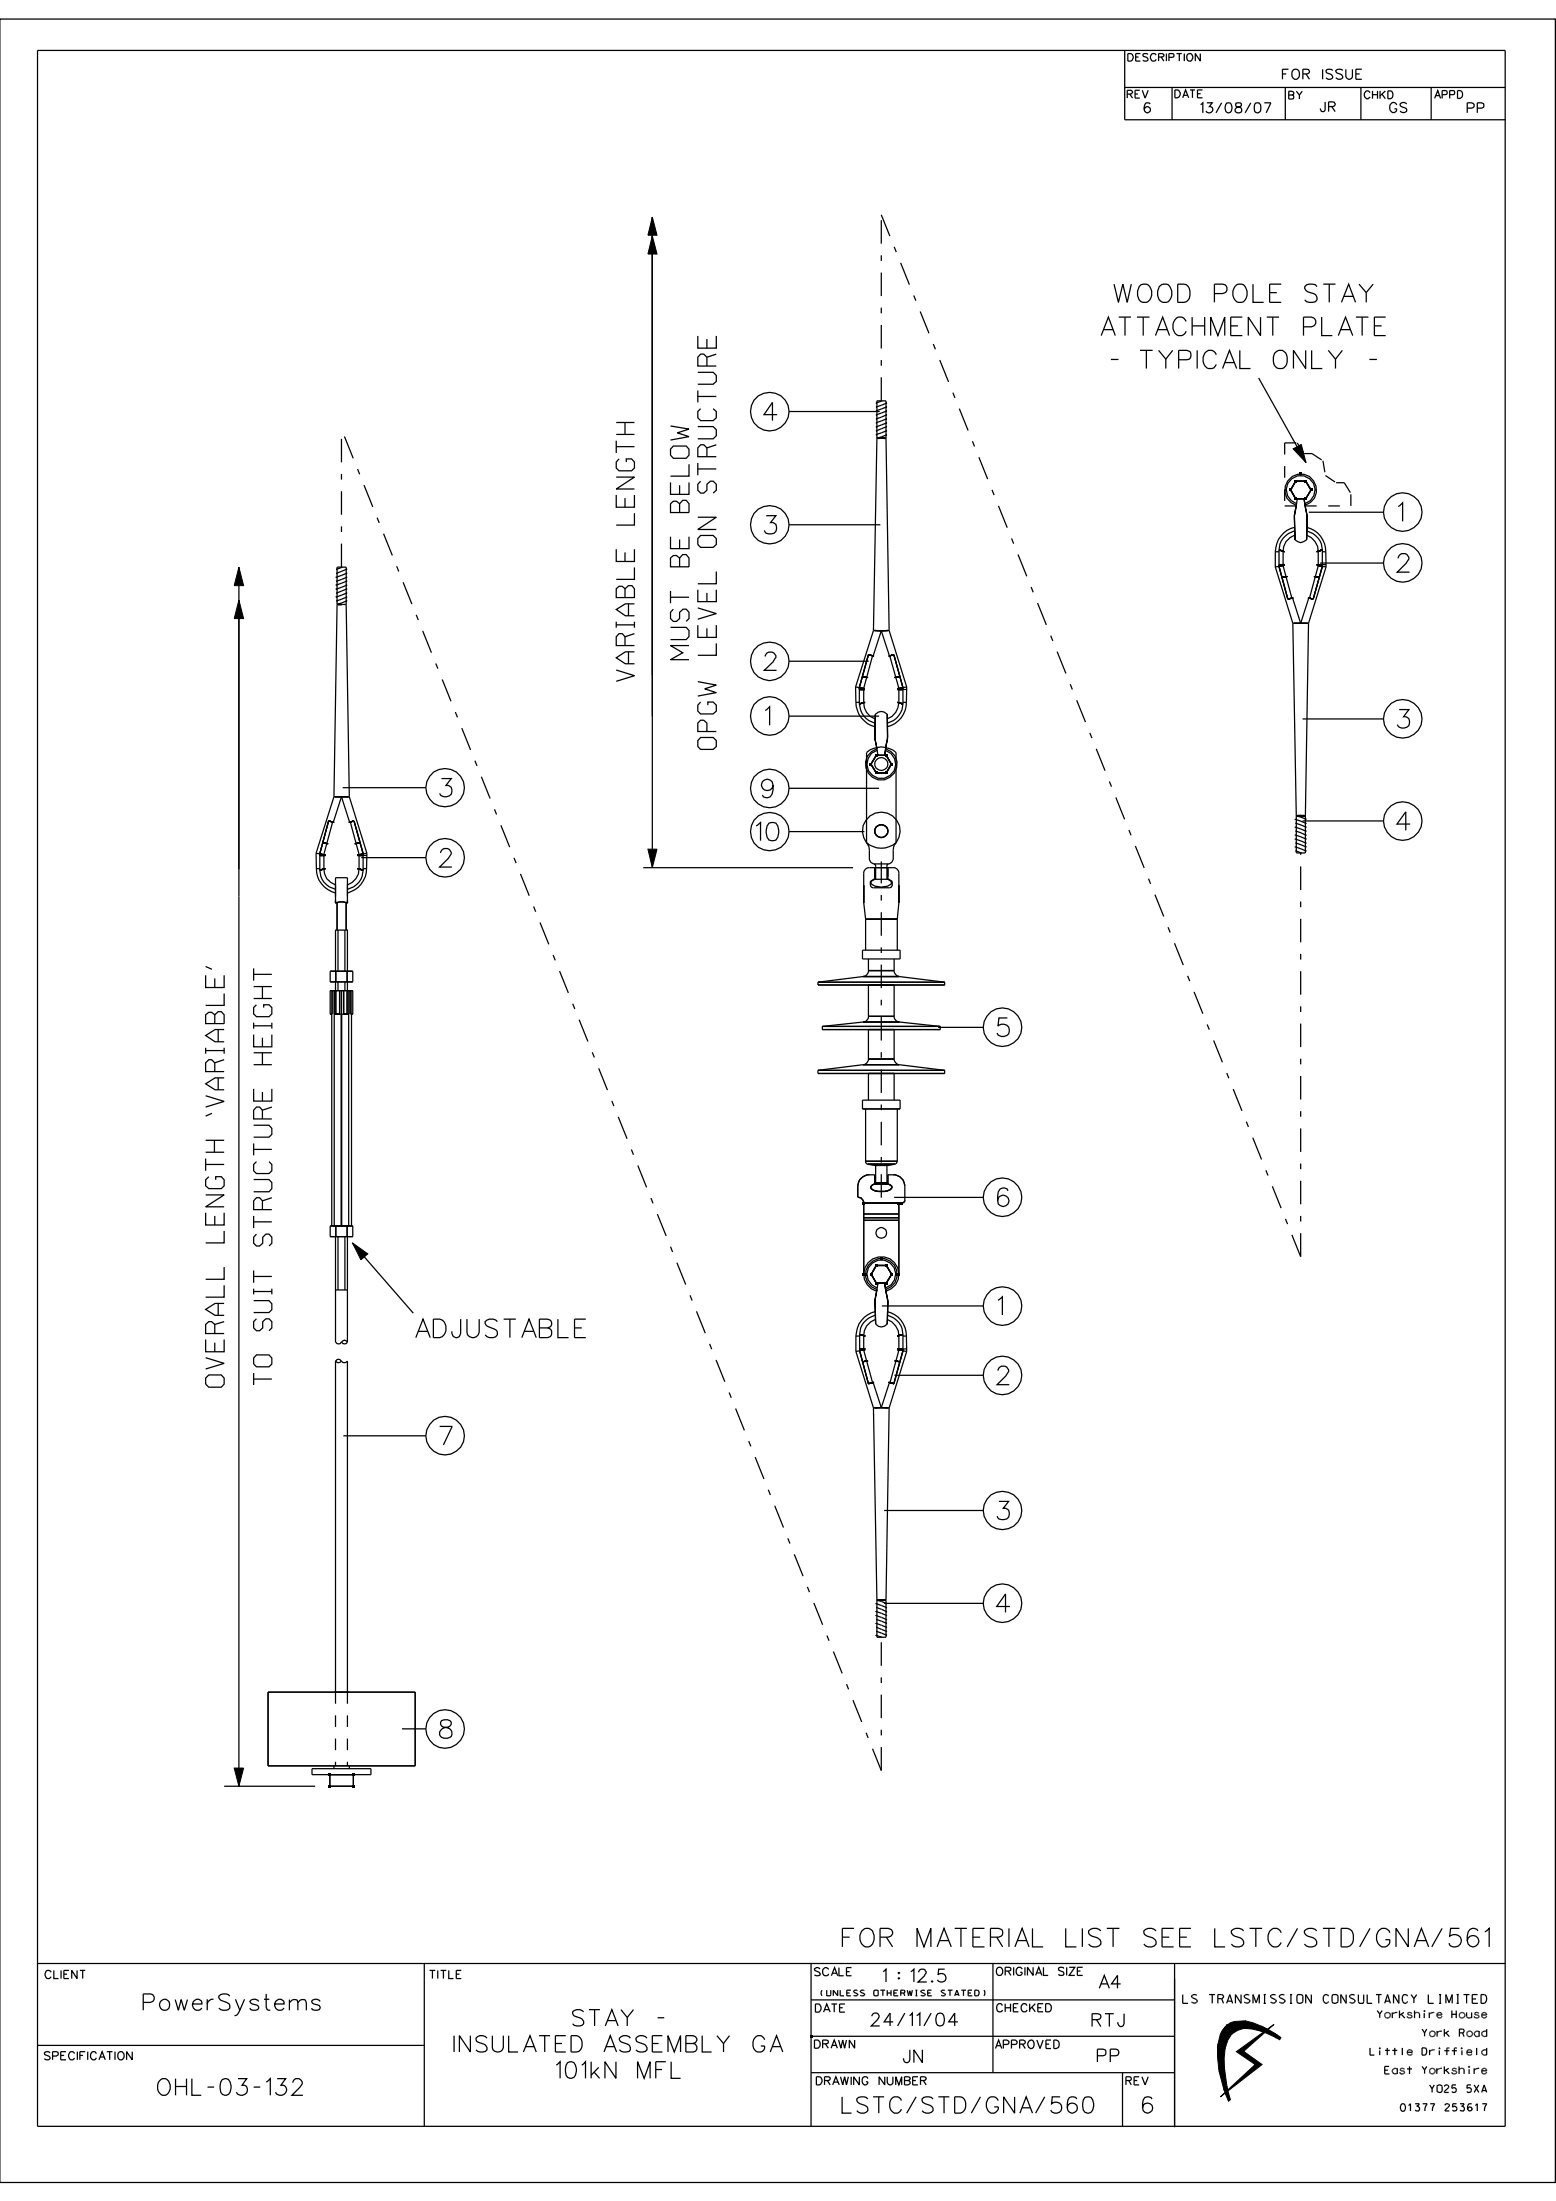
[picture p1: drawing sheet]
<svg xmlns="http://www.w3.org/2000/svg" width="210mm" height="297mm" viewBox="0 0 210 297" stroke-linecap="round" stroke-linejoin="round" font-family="sans-serif">
<g fill="none" stroke="#000" stroke-width=".17">
<path d="M0 2.6h209.9v291.9h-209.9zM5.1 6.8h198v280.1h-198zM151.8 11.8h51.3M151.8 6.8v9.4h51.3M158.2 11.8v4.4M173.5 11.8v4.4M173.9 12.8l.7 .1v.4l-.2 .1h-.5v-1.1h.5l.2 .1v.3l-.2 .1M174.9 12.3l.5 .5v.6M175.8 12.3l-.4 .5M183.7 11.8v4.4M193.2 11.8v4.4M198 14.6l.8-.1 .2-.4-.4-.2h-.6v1.3"/>
<path d="M199.4 14.6l.7-.1a.37 .37 0 0 0 .1-.5l-.2-.1h-.6v1.3M88 29.3v87.8M106.5 55.5h12.2M118.3 59.1h1.3M118.3 59.1l-.4 26M118.3 59.1v-5h1.3v5M118.6 59.2h.8M119.1 54.1l-.9 .3h.1M119.6 58.1h.1l-1.5 .6h.1M119.6 57.6h.1l-1.5 .6h.1M119.6 57.1h.1l-1.5 .5h.1M119.6 56.5h.1l-1.5 .6h.1"/>
<path d="M119.6 56h.1l-1.5 .5h.1M119.6 55.4h.1l-1.5 .6h.1M119.6 54.9h.1l-1.5 .5 .1 .1M119.6 54.4h.1l-1.5 .5h.1M119.6 58.7h.1l-1.4 .4M119.6 59.1l.4 26M169.9 51l6.4 11.4M32.2 76.5v164.5M46.2 76.5l-.8 .3h.1M46.7 80h.1l-1.4 .5 .1 .1M46.7 79.4h.1l-1.4 .6h.1M46.7 78.9h.1l-1.4 .6h.1"/>
<path d="M46.7 78.4h.1l-1.4 .5 .1 .1M46.7 77.9h.1l-1.4 .5h.1M46.7 77.3h.1l-1.4 .6h.1M46.7 76.8h.1l-1.4 .6h.1M106.5 70.8h12.3M172.1 74.5h.5M172.1 74.5v2M172.1 76.5l2.4 7.6M172.6 74.2l.8 .3zM172.6 76.2h.8zM172.6 76.2l1.2 4.6M172.6 76.4l.8-.1z"/>
<path d="M172.6 76.4l-.5 .1M173 77.9l.8-.1zM173.4 66.1h.2M173.4 74.5h.1M174.7 72.2a2.25 2.25 0 0 0-1.5 2.2v2l1.2 4.3M174.7 71.2a3.4 3.4 0 0 0-2.6 3.3M174.7 71.6a2.73 2.73 0 0 0-2.1 2.6v2M174.8 72.8a1 1 0 0 0 1.5 0M174.9 64.9h1.3l.7 1.2-.7 1.2h-1.3l-.7-1.2zM175 68a1.95 1.95 0 0 1-1-3 1.95 1.95 0 0 1 3.1 0 1.95 1.95 0 0 1-1 3M175.1 67.3l-.4 2.3 .1 3.2-.1-3.3 .2-1.3a2.15 2.15 0 0 1-1.1-3.3 2.15 2.15 0 0 1 3.5 0 2.15 2.15 0 0 1-1.2 3.3M175.5 64v.2"/>
<path d="M176 67.3l.4 2.3-.1 3.2a12.8 12.8 0 0 0-.2-4.8zM176.3 72.2a2.4 2.4 0 0 1 1.6 2.2v2l-1.2 4.3M176.3 71.2a3.3 3.3 0 0 1 2.6 3.3M176.3 71.6a2.73 2.73 0 0 1 2.2 2.6v2M176.6 69.1h10.1M177.3 77.8l.7 .1zM177.5 66.1h.2M177.7 74.5l.8-.3zM177.7 76.2h.8zM177.7 76.3l.8 .1zM177.7 74.5h.1M178.2 76h8.5"/>
<path d="M178.5 76.2l-1.3 4.6M178.5 74.5h.4M178.5 76.2h.5M178.5 76.4l.5 .1M178.9 74.5l.1 2M179 76.5l-2.4 7.6M45.5 81.6v-5.1h1.2v5.1M45.5 81.6h1.2M45.5 81.6l-.4 25.9M46.7 80.5h.1l-1.4 .6h.1M46.7 81.1h.1l-1.3 .5M46.7 81.6l.4 25.9"/>
<path d="M106.5 89.2h10.7M106.5 96.6h12.1M115.5 92.7v2.1M115.5 92.7l.5 .1M115.5 94.8a3.4 3.4 0 0 0 2.6 3.3M115.5 94.8h.5M116 95l.7-.2zM116 93h.7zM116 92.9h.7zM116 93v2a2.84 2.84 0 0 0 2.1 2.6M116.4 91.3l.8 .1zM116.7 94.8h.1"/>
<path d="M117.2 88.3l-1.2 4.7M117.2 88.3l.8 .3zM117.8 88.5l-1.2 4.4v1.9a2.25 2.25 0 0 0 1.5 2.2M117.9 85.1l-2.4 7.6M117.9 85.1h1M118 85.1h.9M118.1 85.1h.8M118.1 96.4a1.04 1.04 0 0 1 1.6 0M118.9 85.1h.1M118.9 85.1l-1.1 3.4M118.9 85.1l1.1 3.4M119.7 96.4l.1 3.2-.4 2.3 .1-.6a12.8 12.8 0 0 0 .2-4.9z"/>
<path d="M119.9 85.1h-1M119.9 88.6l.7-.3zM120 85.1l2.4 7.6M120 85.1h-1.1M120.1 88.5l1.2 4.4a5.4 5.4 0 0 1-.4 3.2l-.5 .6-.7 .3M120.6 88.3l1.3 4.7M120.7 91.4l.7-.1zM121.1 94.8l.8 .2zM121.1 93h.8zM121.1 92.9h.8zM121.1 94.8h.1M121.9 93v2a2.84 2.84 0 0 1-2.2 2.6"/>
<path d="M121.9 94.8h.4M121.9 93h.5M122.3 94.8a3.3 3.3 0 0 1-2.6 3.3M122.4 92.7l-.1 2.1M122.4 92.7l-.5 .1M173.8 80.8l.8-.1zM174.4 80.7l1.1 3.4M174.5 84.1h2.1M174.5 84.1l.4 26M175.5 84.1h.1M175.8 97h10.9M176.5 80.7l.7 .1z"/>
<path d="M176.6 84.1l-.4 26M176.6 80.7l-1.1 3.4M42.7 115.1v2.1M42.7 115.1l.5 .1M42.7 117.2a3.4 3.4 0 0 0 2.6 3.3M42.7 117.2h.5M43.2 117.4l.7-.2zM43.2 115.4h.7zM43.2 115.3h.7zM43.2 115.4v2a2.64 2.64 0 0 0 2.1 2.6M43.5 113.7l.8 .2zM43.9 117.2h.1"/>
<path d="M44.3 110.8l-1.1 4.6M44.3 110.8l.8 .2zM44.9 110.9l-1.2 4.4a6 6 0 0 0 .4 3.3l.5 .5 .7 .3M45 110.9l1.1-3.4 1.1 3.4M45.1 107.5l-2.4 7.6M45.1 107.5h2M46.3 106.3h11.2M47.1 111l.7-.2zM47.1 107.5l2.4 7.6M47.3 110.9l1.2 4.4v2a2.29 2.29 0 0 1-1.6 2.1M47.8 110.8l1.2 4.6M47.9 113.9l.7-.2z"/>
<path d="M48.2 117.2l.8 .2zM48.2 115.4h.8zM48.2 115.3h.8zM48.2 117.2h.1M48.8 115.7h8.7M49 115.4v2a2.64 2.64 0 0 1-2.1 2.6M49 117.2h.5M49 115.4h.5M49.5 117.2a3.4 3.4 0 0 1-2.6 3.3M49.5 115.1v2.1M49.5 115.1l-.5 .1M86.8 117.1h28.3"/>
<path d="M106.5 106.4h12.1M106.5 112.2h10.2M117 101.5a2.98 2.98 0 0 1 3.9 0v12.2a2.98 2.98 0 0 1-3.9 0zM117.4 110.1a2.58 2.58 0 0 1 3.5 .4 2.58 2.58 0 0 1-.2 3.6l-.2 .5v1.2a.74 .74 0 0 1-.8 .8h-1.6a.74 .74 0 0 1-.8-.8v-1a1.35 1.35 0 0 0-.3-1.1 2.57 2.57 0 0 1 .4-3.6zM118 116.6l.2 .2v1.8l-.7 .3 .1 .4a2.38 2.38 0 0 0 2.7 0v-.4l-.6-.3v-1.9l.2-.1M118.1 117.1v1.5l-.6 .3v.5a.44 .44 0 0 0 .4 .4h2.4l.1-.3v-.6l-.6-.3v-1.5M118.1 118.6h1.7M118.3 101.9h1.3l.7 1.2-.7 1.2h-1.3l-.8-1.2zM118.4 101.3a1.95 1.95 0 0 0-1 2.9 1.95 1.95 0 0 0 3.1 0 1.95 1.95 0 0 0-1-2.9M119.5 101a2.16 2.16 0 0 1 1.2 3.4 2.16 2.16 0 0 1-3.5 0 2.16 2.16 0 0 1 1.1-3.4l-.2-1.3v-3.3v3.2l.4 2.3M174.9 110.5v.1l1.4 .5h-.1M174.9 111.1l1.4 .5h-.1"/>
<path d="M174.9 111.6l1.4 .6h-.1M174.9 112.1l1.4 .6h-.1M174.9 112.6v.1l1.4 .5h-.1M174.9 113.2l1.4 .6h-.1M174.9 113.7l1.4 .6h-.1M174.9 114.2v.1l1.4 .5h-.1M174.9 114.8l.7 .3M174.9 110.1l1.4 .5h-.1M174.9 110.1v5h1.3v-5M175.1 110.1h.9M175.5 110.1h-.5M175.5 110.1h-.3"/>
<path d="M175.5 110.1h-.4M175.5 110.1h-.6M175.5 110.1h.7M175.5 110.1h.5M175.8 110.8h10.9M44.6 131.1h3v1.4h-3zM44.8 136.9v28.5M44.8 133.7v3.2h-.2v-3.2h3v3.2h-.2v-3.2M45.1 133.7v31.7M45.2 125.5h1.8M45.3 121.9l.5-.2h.5l.6 .2M45.3 121.9a1.95 1.95 0 0 1 1.6 0"/>
<path d="M45.3 121.9v-3.5h1.6v3.5M45.3 125.5v5.6M45.3 132.5v1.2M45.3 131.1v1.4M45.3 133.7v3.2M45.5 121.8v3.7M45.6 125.5v5.6M45.6 132.5v1.2M45.8 133.7v3.2M46.1 133.7v31.7M46.4 133.7v3.2M46.6 125.5v5.6"/>
<path d="M46.6 132.5v1.2M46.7 121.8v3.7M46.8 131.1v1.4M46.8 133.7v3.2M46.9 125.5v5.6M46.9 132.5v1.2M47.1 136.9v28.5M47.1 133.7v3.2h-2M47.4 136.9v28.5M110.4 132.5v.4h17.1v-.4M110.4 132.5h17.1M111 138.5v.4h15.9v-.4"/>
<path d="M111 138.5h15.9M116.4 128.2h5.1v1.2h-5.1zM116.5 137.9h4.9M116.5 137.9l-5.5 .6M116.5 131.8h4.9M116.5 131.8l-6.1 .7M116.8 124h4.3M117.2 137.1a.8 .8 0 0 1-.7 .8M117.2 131a.8 .8 0 0 1-.7 .8M117.2 129.4v1.6M117.2 132.9v4.2M117.2 138.9v4"/>
<path d="M117.2 137.1h3.5M117.2 131h3.5M120.7 137.1a.8 .8 0 0 0 .7 .8M120.7 131a.81 .81 0 0 0 .7 .8M120.7 129.4v1.6M120.7 132.9v4.2M120.7 138.9v4M121.1 124l.2-2.2v-3.9a.74 .74 0 0 0-.8-.8h-3.2a.73 .73 0 0 0-.7 .8v3.9l.2 2.2v4.2M121.1 124v4.2M121.4 131.8l6.1 .7M121.4 137.9l5.5 .6M126.6 138.6h6.1"/>
<path d="M110.4 144.4v.5h17.1v-.5M110.4 144.4h17.1M116.4 148.5h5.1v1.1h-5.1zM116.5 143.7h4.9M116.5 143.7l-6.1 .7M116.8 156.7l.1 .2 .2 .2M116.8 156.7h4.3M116.8 149.6v7.1M117.1 157.1l.8 .2h2.1l.8-.2M117.1 157.1h3.7M117.2 142.9a.8 .8 0 0 1-.7 .8M117.2 142.9h3.5"/>
<path d="M117.2 144.9v3.6M118.1 159.8v-1.3a1.86 1.86 0 0 0-2.2 1l-.1 .6v1.4a.88 .88 0 0 1 .8 .8M118.1 159.8l-.3 .1-.3 .3a1.24 1.24 0 0 0 1.4 .6 1.44 1.44 0 0 0 1.5-.6l-.1-.1-.5-.3M118.1 159.8h1.7M118.2 159.6l-.1 .2M118.2 159.6h1.5M118.2 157.3v2.3M119.7 159.6l.1 .2M119.7 157.3v2.3M119.8 159.8v-1.3a1.86 1.86 0 0 1 2.2 1l.1 .6v1.9l-.3 .3h-5.2M120.7 142.9a.81 .81 0 0 0 .7 .8M120.7 144.9v3.6"/>
<path d="M121.1 156.7l-.1 .2-.2 .2M121.1 149.6v7.1M121.4 143.7l6.1 .7M44.6 165.4h3v1.5h-3zM45.3 166.9v14.2l.2 .2h.2h.2l.2-.2M45.3 174.1h1.6M45.3 165.4v1.5M45.6 166.9v7.2M46.6 166.9v7.2M46.8 165.4v1.5M46.9 166.9v14.2M47.5 167.7l8.3 9.5"/>
<path d="M116.6 162.3v9.6M116.6 164.7h4.7M116.6 164.3h4.7M116.6 163.8h4.7M116.8 171.9h.2M118.1 178a2.25 2.25 0 0 0-1.5 2.2v2l1.2 4.4M118.1 177a3.4 3.4 0 0 0-2.6 3.3M118.1 177.5a2.73 2.73 0 0 0-2.1 2.6v1.9M118.2 178.7a1 1 0 0 0 1.5 0M118.3 170.8h1.3l.7 1.1-.7 1.2h-1.3l-.7-1.2zM118.3 174.2a2.37 2.37 0 0 1-1.3-3.6 2.37 2.37 0 0 1 3.9 0 2.37 2.37 0 0 1-1.3 3.6M118.4 173.8a1.95 1.95 0 0 1-1-3 1.95 1.95 0 0 1 3.1 0 1.95 1.95 0 0 1-1 3"/>
<path d="M118.5 173.1l-.4 2.4 .1 3.2-.1-3.4 .2-1.3a2.15 2.15 0 0 1-1.1-3.3 2.15 2.15 0 0 1 3.5 0 2.15 2.15 0 0 1-1.2 3.3M118.9 169.8v.2M119 176.2h13.7M119.4 173.1l.1 .7a12.8 12.8 0 0 1 .2 4.9l.1-3.2zM119.7 178a2.4 2.4 0 0 1 1.6 2.2v2l-1.2 4.4M119.7 177a3.3 3.3 0 0 1 2.6 3.3M119.7 177.5a2.73 2.73 0 0 1 2.2 2.6v1.9M120.7 161.6h12M120.9 171.9h.2M121.3 162.3v9.6M136 160.7a.7 .7 0 0 0-1-.3 2.54 2.54 0 0 0-.3 2.1 .78 .78 0 0 0 1.2 .1 .78 .78 0 0 0 0-1.1 .78 .78 0 0 0-1.2 .1l-.1 .4M45.3 183.7a.49 .49 0 0 0 .8 0"/>
<path d="M45.3 183.7l.4-.3 .2 .1 .2 .2M45.3 183.7v44.6M46.1 181.1l.2 .2h.2h.2l.2-.2M46.1 181.1l.4-.3 .4 .3M46.1 183.7a.49 .49 0 0 0 .8 0v44.6M46.3 193.7h11.2M115.5 180.3h.5M115.5 180.3v2.1M115.5 182.4l2.4 7.6M116 180.1l.8 .2zM116 182h.8zM116 182l1.2 4.7"/>
<path d="M116 182.2l.8-.1zM116 182.3l-.5 .1M116.4 183.8l.8-.2zM116.8 180.3h.1M117.2 186.7l.8-.2zM117.8 186.6l1.1 3.3M117.9 190l.4 25.9M118.9 189.9v.1M118.9 189.9h.1M118.9 189.9l-.9 .1M118.9 189.9l-.8 .1M118.9 189.9l-1 .1"/>
<path d="M118.9 189.9l1 .1M118.9 189.9l.9 .1M118.9 189.9l1.1 .1M119.9 186.5l.7 .2zM120 190l-.4 25.9M120 186.6l-1.1 3.3M120.7 183.6l.7 .2zM120.7 185.6h12M121.1 180.3l.8-.2zM121.1 182h.8zM121.1 182.1l.8 .1zM121.1 180.3h.1"/>
<path d="M121.9 182l-1.3 4.7M121.9 180.3h.4M121.9 182h.5M121.9 182.3l.5 .1M122.3 180.3l.1 2.1M122.4 182.4l-2.4 7.6M118.3 216.4l1.4 .5h-.1M118.3 216.9l1.4 .6h-.1M118.3 217.4v.1l1.4 .5h-.1M118.3 218l1.4 .6h-.1M118.3 218.5l1.4 .6h-.1M118.3 219v.1l1.4 .5h-.1"/>
<path d="M118.3 219.6l1.4 .6h-.1M118.3 215.9l1.4 .5h-.1M118.3 215.9h1.3M118.3 215.9v5h1.3v-5M118.6 215.9h.8M119.3 203.8h13.4M119.3 216.4h13.4M36.2 228.3h19.8v10h-19.8zM42.1 238.7h8v.8h-8zM44.5 239.5v1.5h3.2v-1.5M45.1 238.3v.4M47.1 238.3v.4"/>
<path d="M54.3 233.3h3.2M118.3 220.1l1.4 .6h-.1M118.3 220.6v.1l.7 .2M30.3 241h12.2M5.1 276h52.2M5.1 265h198M57.3 265v21.9M109.5 274.8h49M109.5 269.9h49M109.5 279.7h49M109.5 265v21.9M134 265v14.7"/>
<path d="M151.5 279.7v7.2M158.5 265v22.1"/>
<circle cx="103.9" cy="55.5" r="2.61"/>
<circle cx="103.9" cy="70.8" r="2.61"/>
<circle cx="189.3" cy="76" r="2.61"/>
<circle cx="189.3" cy="69.1" r="2.61"/>
<circle cx="103.9" cy="89.2" r="2.61"/>
<circle cx="103.9" cy="96.6" r="2.61"/>
<circle cx="189.3" cy="97" r="2.61"/>
<circle cx="60.1" cy="115.7" r="2.61"/>
<circle cx="60.1" cy="106.3" r="2.61"/>
<circle cx="103.9" cy="106.4" r="2.61"/>
<circle cx="103.9" cy="112.2" r="2.61"/>
<circle cx="118.9" cy="112.2" r=".88"/>
<circle cx="118.9" cy="103.1" r=".88"/>
<circle cx="118.9" cy="112.1" r=".88"/>
<circle cx="189.3" cy="110.8" r="2.61"/>
<circle cx="135.3" cy="138.6" r="2.61"/>
<circle cx="118.9" cy="166.4" r=".72"/>
<circle cx="135.3" cy="176.2" r="2.61"/>
<circle cx="135.3" cy="161.6" r="2.61"/>
<circle cx="60.1" cy="193.7" r="2.61"/>
<circle cx="135.3" cy="185.6" r="2.61"/>
<circle cx="135.3" cy="203.8" r="2.61"/>
<circle cx="135.3" cy="216.3" r="2.61"/>
<circle cx="60.1" cy="233.3" r="2.61"/>
</g>
<g fill="#000">
<path d="M174 66h.3v.3h-.3z" fill-rule="evenodd"/>
<path d="M174 66h.3v.3h-.3z" fill-rule="evenodd"/>
<path d="M174.7 67.1h.3v.3h-.3z" fill-rule="evenodd"/>
<path d="M174.7 64.8h.3v.3h-.3z" fill-rule="evenodd"/>
<path d="M174.7 67.1h.3v.3h-.3z" fill-rule="evenodd"/>
<path d="M174.7 64.8h.3v.3h-.3z" fill-rule="evenodd"/>
<path d="M175.4 63.8h.3v.3h-.3z" fill-rule="evenodd"/>
<path d="M176.1 67.1h.3v.3h-.3z" fill-rule="evenodd"/>
<path d="M176.1 64.8h.3v.3h-.3z" fill-rule="evenodd"/>
<path d="M176.1 67.1h.3v.3h-.3z" fill-rule="evenodd"/>
<path d="M176.1 64.8h.3v.3h-.3z" fill-rule="evenodd"/>
<path d="M176.8 66h.3v.3h-.3z" fill-rule="evenodd"/>
<path d="M176.8 66h.3v.3h-.3z" fill-rule="evenodd"/>
<path d="M117.4 103h.3v.3h-.3z" fill-rule="evenodd"/>
<path d="M117.4 103h.3v.3h-.3z" fill-rule="evenodd"/>
<path d="M118.1 101.8h.3v.3h-.3z" fill-rule="evenodd"/>
<path d="M118.1 104.1h.3v.3h-.3z" fill-rule="evenodd"/>
<path d="M118.1 101.8h.3v.3h-.3z" fill-rule="evenodd"/>
<path d="M118.1 104.1h.3v.3h-.3z" fill-rule="evenodd"/>
<path d="M119.5 101.8h.3v.3h-.3z" fill-rule="evenodd"/>
<path d="M119.5 104.1h.3v.3h-.3z" fill-rule="evenodd"/>
<path d="M119.5 101.8h.3v.3h-.3z" fill-rule="evenodd"/>
<path d="M119.5 104.1h.3v.3h-.3z" fill-rule="evenodd"/>
<path d="M120.1 103h.3v.3h-.3z" fill-rule="evenodd"/>
<path d="M120.1 103h.3v.3h-.3z" fill-rule="evenodd"/>
<path d="M116.4 162.2h.3v.3h-.3z" fill-rule="evenodd"/>
<path d="M116.4 162.2h.3v.3h-.3z" fill-rule="evenodd"/>
<path d="M116.4 162.2h.3v.3h-.3z" fill-rule="evenodd"/>
<path d="M116.4 171.8h.3v.3h-.3z" fill-rule="evenodd"/>
<path d="M116.4 171.8h.3v.3h-.3z" fill-rule="evenodd"/>
<path d="M116.6 171.8h.3v.3h-.3z" fill-rule="evenodd"/>
<path d="M117.4 171.8h.3v.3h-.3z" fill-rule="evenodd"/>
<path d="M117.4 171.8h.3v.3h-.3z" fill-rule="evenodd"/>
<path d="M118.1 173h.3v.3h-.3z" fill-rule="evenodd"/>
<path d="M118.1 170.6h.3v.3h-.3z" fill-rule="evenodd"/>
<path d="M118.1 173h.3v.3h-.3z" fill-rule="evenodd"/>
<path d="M118.1 170.6h.3v.3h-.3z" fill-rule="evenodd"/>
<path d="M118.8 169.6h.3v.3h-.3z" fill-rule="evenodd"/>
<path d="M119.5 173h.3v.3h-.3z" fill-rule="evenodd"/>
<path d="M119.5 170.6h.3v.3h-.3z" fill-rule="evenodd"/>
<path d="M119.5 173h.3v.3h-.3z" fill-rule="evenodd"/>
<path d="M119.5 170.6h.3v.3h-.3z" fill-rule="evenodd"/>
<path d="M120.2 171.8h.3v.3h-.3z" fill-rule="evenodd"/>
<path d="M120.2 171.8h.3v.3h-.3z" fill-rule="evenodd"/>
<path d="M120.9 171.8h.3v.3h-.3z" fill-rule="evenodd"/>
<path d="M121.2 162.2h.3v.3h-.3z" fill-rule="evenodd"/>
<path d="M121.2 171.8h.3v.3h-.3z" fill-rule="evenodd"/>
<path d="M121.6 162.2h.3v.3h-.3z" fill-rule="evenodd"/>
<path d="M44.4 239.3h.3v.3h-.3z" fill-rule="evenodd"/>
<path d="M47.5 239.3h.3v.3h-.3z" fill-rule="evenodd"/>
<path d="M44.4 240.9h.3v.3h-.3z" fill-rule="evenodd"/>
<path d="M47.5 240.9h.3v.3h-.3z" fill-rule="evenodd"/>
<path d="M109.3 274.6h.3v.3h-.3z" fill-rule="evenodd"/>
</g>
<g fill="#000" stroke="#000" stroke-width=".13">
<path d="M88 31.8l.7 2.5h-1.3zM88 29.3l.7 2.4h-1.3zM174.5 60.6l1.1-.6 .7 2.4zM32.2 76.5l.7 2.5h-1.3zM32.2 81l.7 2.5h-1.3zM87.4 114.6h1.3l-.7 2.5zM47.6 167.7l2 1.5-.9 .8zM31.6 238.6h1.3l-.7 2.4z"/>
<path d="M164.5 279.2l.8-.1v.3l-.8 .1z" fill-rule="evenodd"/>
<path d="M164.3 276.2l1 .3-.1 1.2 .1 1.4-.8 .1-.2-1.6z" fill-rule="evenodd"/>
<path d="M164.5 279.5l.8-.1 .3 2.1-.5 .3z" fill-rule="evenodd"/>
<path d="M164.3 276.2l1 .3z" fill-rule="evenodd"/>
<path d="M164.4 275.9l1 .2-.1 .4-1-.3z" fill-rule="evenodd"/>
<path d="M165.4 273.5l.7 1.1-.4 .7-.3 .8-1-.2 .3-1.4z" fill-rule="evenodd"/>
<path d="M165.4 273.5l.2-.2 .8 1.1-.3 .2z" fill-rule="evenodd"/>
<path d="M165.6 273.3a2.77 2.77 0 0 1 2.2-.6v1.1l-.8 .2-.6 .4z" fill-rule="evenodd"/>
<path d="M167.8 272.7h.3v1l-.3 .1z" fill-rule="evenodd"/>
<path d="M168.1 272.7l1 .3 1.1 .4-.1 .7-1.1-.3-.9-.1z" fill-rule="evenodd"/>
<path d="M170.2 273.4l.3 .1-.2 .6h-.2z" fill-rule="evenodd"/>
<path d="M170.5 273.5l.6 .3-.6 .4-.2-.1z" fill-rule="evenodd"/>
<path d="M170.7 274.3l.4-.5 1 .6-.2 .4z" fill-rule="evenodd"/>
<path d="M172.1 274.4l.2 .2-.1 .3-.3-.1z" fill-rule="evenodd"/>
<path d="M166.9 276.8l5-3.6-4.1 3.6 2.5 1.8-5.6 4.3 4.7-4.3z" fill-rule="evenodd"/>
<path d="M172.3 274.6l.6 .3-.2 .3-.5-.3z" fill-rule="evenodd"/>
<path d="M165.2 282l.5-.2v.2l-.4 .4z" fill-rule="evenodd"/>
<path d="M165.3 282.4l.4-.3 .4 1.2-.3 .2z" fill-rule="evenodd"/>
<path d="M165.1 281.8l.5-.3 .1 .3-.5 .3z" fill-rule="evenodd"/>
</g>
<g fill="none" stroke="#000" stroke-width=".17" stroke-dasharray="1.6 1.6" stroke-linecap="butt">
<path d="M173.4 59.8h1.7M173.4 59.8v8.5M175.1 59.8l.9 1.4M173.4 68.3h1.5M176 61.2h1.1M176.1 68.3h6.2M177.1 61.2l1.4 1M178.5 62.2l.4 2M178.9 64.2l1.4 .9M180.3 65.1h1.1M181.4 65.1l.9 1.5M182.3 68.3v-1.7"/>
<path d="M45.3 228.3v10M46.9 228.3v10"/>
</g>
<path d="M118.9 54.1v-25.1M46.1 76.5v-18.6M118.9 161.6v-45.4M175.5 169.6v-54.5M175.5 169.6l-56.6-140.6M118.9 238.9v-18M118.9 238.9l-72.8-181" fill="none" stroke="#000" stroke-width=".17" stroke-dasharray="3.2 1.6 .8 1.6" stroke-linecap="butt"/>
<g font-size="2.5">
<text x="150.3" y="40.8">WOOD POLE STAY</text>
<text x="148.6" y="45.3">ATTACHMENT PLATE</text>
<text x="149.8" y="49.7">- TYPICAL ONLY -</text>
<text x="103.1" y="56.8">4</text>
<text x="188.7" y="70.3">1</text>
<text x="103.2" y="72.1">3</text>
<text x="188.6" y="77.2">2</text>
<text x="93" y="89" transform="rotate(-90 93 89)">MUST BE BELOW</text>
<text x="85.7" y="91.9" transform="rotate(-90 85.7 91.9)">VARIABLE LENGTH</text>
<text x="103.2" y="90.5">2</text>
<text x="96.7" y="101.1" transform="rotate(-90 96.7 101.1)">OPGW LEVEL ON STRUCTURE</text>
<text x="103.3" y="97.9">1</text>
<text x="188.6" y="98.2">3</text>
<text x="59.4" y="107.5">3</text>
<text x="102.8" y="107.6">9</text>
<text x="102.1" y="113.5">10</text>
<text x="188.5" y="112">4</text>
<text x="59.4" y="117">2</text>
<text x="134.6" y="139.9">5</text>
<text x="134.7" y="177.5">1</text>
<text x="56.2" y="180.5">ADJUSTABLE</text>
<text x="30.3" y="187.2" transform="rotate(-90 30.3 187.2)">OVERALL LENGTH ‘VARIABLE’</text>
<text x="36.7" y="186.9" transform="rotate(-90 36.7 186.9)">TO SUIT STRUCTURE HEIGHT</text>
<text x="134.6" y="186.8">2</text>
<text x="59.4" y="195">7</text>
<text x="134.6" y="205.1">3</text>
<text x="134.5" y="217.6">4</text>
<text x="59.4" y="234.5">8</text>
<text x="113.7" y="262.7">FOR MATERIAL LIST SEE LSTC/STD/GNA/561</text>
</g>
<g font-size="2.2">
<text x="19.3" y="271.3">PowerSystems</text>
<text x="77.3" y="273.4">STAY -</text>
<text x="61.3" y="276.9">INSULATED ASSEMBLY GA</text>
<text x="75.1" y="280.4">101kN MFL</text>
<text x="21.3" y="282.7">OHL-03-132</text>
<text x="113.7" y="285.1">LSTC/STD/GNA/560</text>
<text x="154.2" y="285.1">6</text>
</g>
<g font-size="1.7">
<text x="119.2" y="267.5">1 : 12.5</text>
<text x="148.4" y="268.3">A4</text>
<text x="117.6" y="273.4">24/11/04</text>
<text x="147.4" y="273.4">RTJ</text>
<text x="122" y="278.3">JN</text>
<text x="148.1" y="278.2">PP</text>
</g>
<g font-size="1.3">
<text x="173.1" y="10.7">FOR ISSUE</text>
<text x="154.4" y="15.2">6</text>
<text x="162" y="15.2">13/08/07</text>
<text x="178.2" y="15.1">JR</text>
<text x="187.6" y="15.2">GS</text>
</g>
<text font-size="1.2" x="159.7" y="270.3">LS TRANSMISSION CONSULTANCY LIMITED</text>
<g font-size="1.1">
<text x="6.1" y="267">CLIENT</text>
<text x="58" y="267">TITLE</text>
<text x="109.9" y="266.6">SCALE</text>
<text x="134.5" y="266.6">ORIGINAL SIZE</text>
<text x="110.1" y="271.5">DATE</text>
<text x="134.5" y="271.5">CHECKED</text>
<text x="6" y="278">SPECIFICATION</text>
<text x="110" y="276.4">DRAWN</text>
<text x="110.2" y="281.3">DRAWING NUMBER</text>
<text x="134.4" y="276.4">APPROVED</text>
<text x="152" y="281.3">REV</text>
</g>
<g font-size="1">
<text x="152.2" y="8.2">DESCRIPTION</text>
<text x="152.2" y="13.2">REV</text>
<text x="158.6" y="13.2">DATE</text>
<text x="184.2" y="13.3">CHKD</text>
<text x="193.6" y="13.3">APPD</text>
<text x="185.9" y="272.3">Yorkshire House</text>
<text x="191.9" y="274.8">York Road</text>
<text x="184.9" y="277.3">Little Driffield</text>
<text x="186.9" y="279.8">East Yorkshire</text>
<text x="189" y="284.9">01377 253617</text>
<text x="193" y="282.4">YO25 5XA</text>
</g>
<text font-size=".8" x="110.7" y="269.3">(UNLESS OTHERWISE STATED)</text>
</svg>
